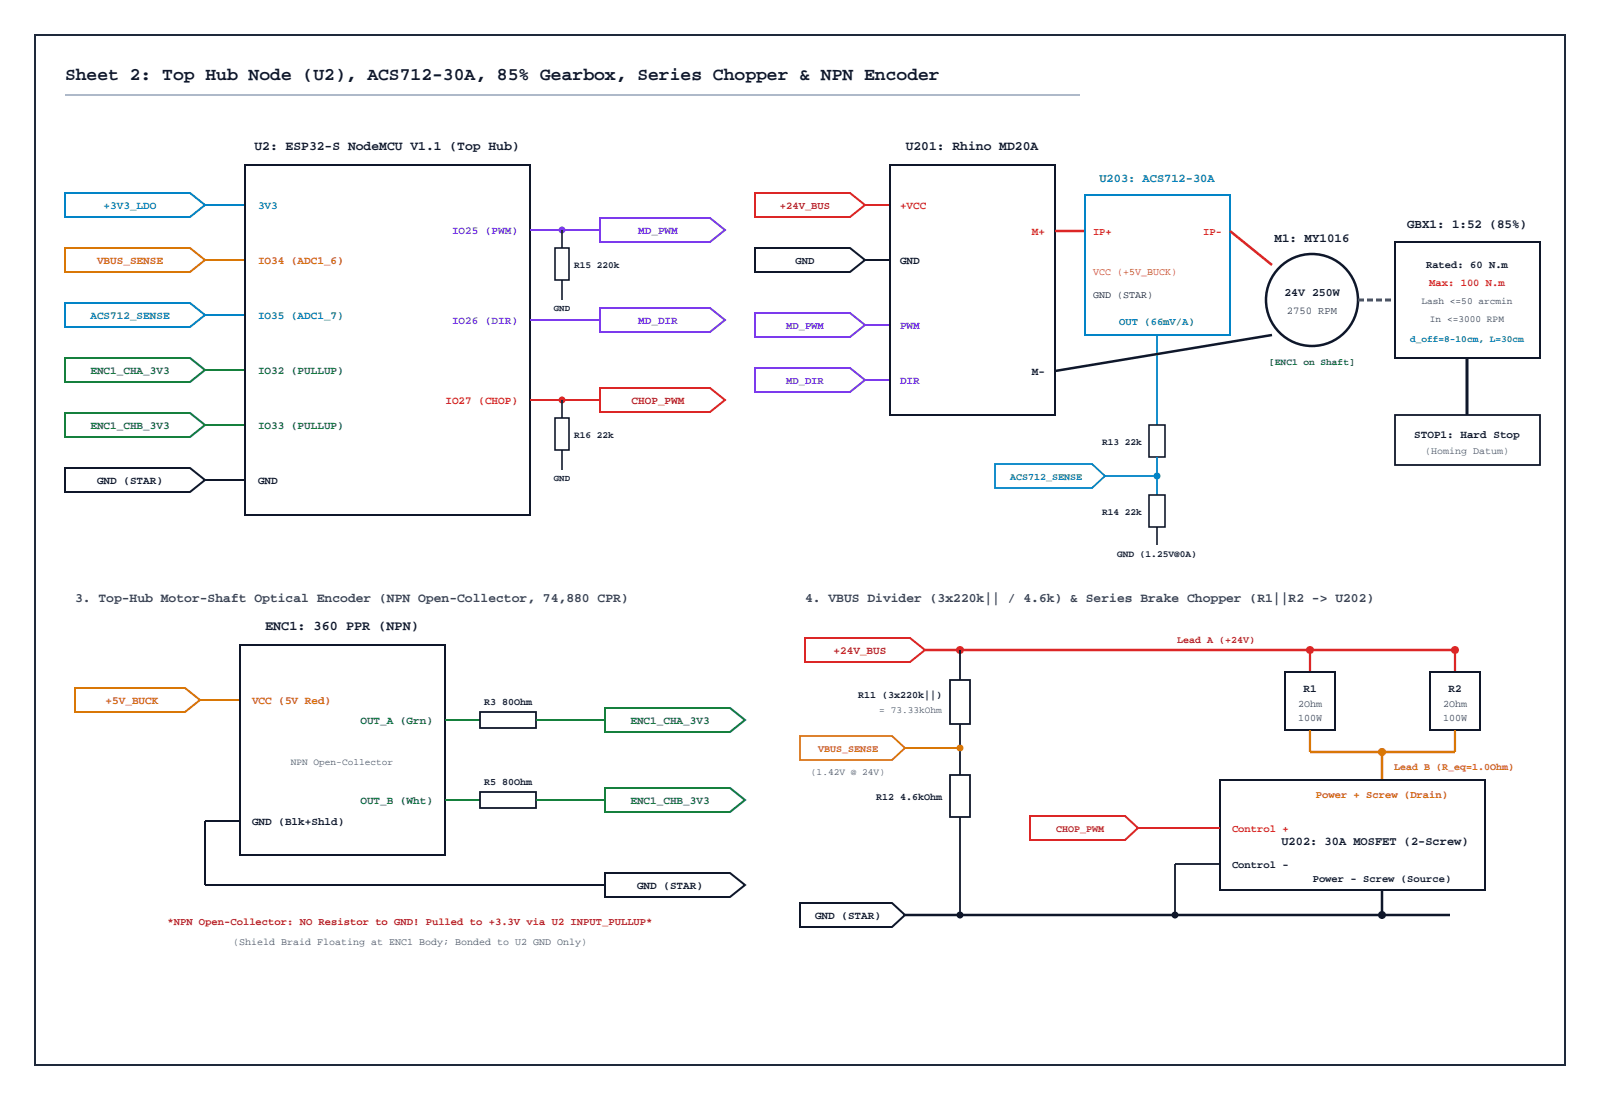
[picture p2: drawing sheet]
<svg xmlns="http://www.w3.org/2000/svg" width="564mm" height="388mm" viewBox="0 0 564 388" stroke-linecap="round" stroke-linejoin="round" font-family="sans-serif">
<path d="M12.3 12.3h539.8v363.4h-539.8z" fill="none" stroke="#1e293b" stroke-width=".71" stroke-linecap="butt"/>
<path d="M22.9 33.5h358.1" fill="none" stroke="#94a3b8" stroke-width=".53"/>
<path d="M22.9 68.1h44.1l5.3 4.2-5.3 4.3h-44.1z" fill="#fff" stroke="#0284c7" stroke-width=".71" stroke-linecap="butt"/>
<path d="M72.3 72.3h14.1" fill="none" stroke="#0284c7" stroke-width=".71" stroke-linecap="butt"/>
<path d="M22.9 87.5h44.1l5.3 4.2-5.3 4.3h-44.1z" fill="#fff" stroke="#d97706" stroke-width=".71" stroke-linecap="butt"/>
<path d="M72.3 91.7h14.1" fill="none" stroke="#d97706" stroke-width=".71" stroke-linecap="butt"/>
<path d="M22.9 106.9h44.1l5.3 4.2-5.3 4.3h-44.1z" fill="#fff" stroke="#0284c7" stroke-width=".71" stroke-linecap="butt"/>
<path d="M72.3 111.1h14.1" fill="none" stroke="#0284c7" stroke-width=".71" stroke-linecap="butt"/>
<path d="M22.9 126.3h44.1l5.3 4.2-5.3 4.3h-44.1z" fill="#fff" stroke="#15803d" stroke-width=".71" stroke-linecap="butt"/>
<path d="M72.3 130.5h14.1" fill="none" stroke="#15803d" stroke-width=".71" stroke-linecap="butt"/>
<path d="M22.9 145.7h44.1l5.3 4.2-5.3 4.3h-44.1z" fill="#fff" stroke="#15803d" stroke-width=".71" stroke-linecap="butt"/>
<path d="M72.3 149.9h14.1" fill="none" stroke="#15803d" stroke-width=".71" stroke-linecap="butt"/>
<path d="M22.9 165.1h44.1l5.3 4.2-5.3 4.3h-44.1z" fill="#fff" stroke="#0f172a" stroke-width=".71" stroke-linecap="butt"/>
<path d="M72.3 169.3h14.1" fill="none" stroke="#0f172a" stroke-width=".71" stroke-linecap="butt"/>
<path d="M86.4 58.2h100.6v123.5h-100.6z" fill="#fff" stroke="#0f172a" stroke-width=".71" stroke-linecap="butt"/>
<path d="M187 81.1h24.7" fill="none" stroke="#7c3aed" stroke-width=".71" stroke-linecap="butt"/>
<circle cx="198.3" cy="81.1" r="1.23" fill="#7c3aed"/>
<path d="M198.3 81.1v6.4" fill="none" stroke="#0f172a" stroke-width=".56"/>
<path d="M195.8 87.5h4.9v11.3h-4.9z" fill="#fff" stroke="#0f172a" stroke-width=".56"/>
<path d="M198.3 98.8v7" fill="none" stroke="#0f172a" stroke-width=".56"/>
<path d="M211.7 76.9h38.8l5.3 4.2-5.3 4.3h-38.8z" fill="#fff" stroke="#7c3aed" stroke-width=".71" stroke-linecap="butt"/>
<path d="M187 112.9h24.7" fill="none" stroke="#7c3aed" stroke-width=".71" stroke-linecap="butt"/>
<path d="M211.7 108.7h38.8l5.3 4.2-5.3 4.2h-38.8z" fill="#fff" stroke="#7c3aed" stroke-width=".71" stroke-linecap="butt"/>
<path d="M187 141.1h24.7" fill="none" stroke="#dc2626" stroke-width=".71" stroke-linecap="butt"/>
<circle cx="198.3" cy="141.1" r="1.23" fill="#dc2626"/>
<path d="M198.3 141.1v6.4" fill="none" stroke="#0f172a" stroke-width=".56"/>
<path d="M195.8 147.5h4.9v11.3h-4.9z" fill="#fff" stroke="#0f172a" stroke-width=".56"/>
<path d="M198.3 158.8v7" fill="none" stroke="#0f172a" stroke-width=".56"/>
<g fill="#fff" stroke="#dc2626" stroke-width=".71" stroke-linecap="butt">
<path d="M211.7 136.9h38.8l5.3 4.2-5.3 4.2h-38.8z"/>
<path d="M266.3 68.1h33.6l5.3 4.2-5.3 4.3h-33.6z"/>
</g>
<path d="M305.2 72.3h8.8" fill="none" stroke="#dc2626" stroke-width=".71" stroke-linecap="butt"/>
<path d="M266.3 87.5h33.6l5.3 4.2-5.3 4.3h-33.6z" fill="#fff" stroke="#0f172a" stroke-width=".71" stroke-linecap="butt"/>
<path d="M305.2 91.7h8.8" fill="none" stroke="#0f172a" stroke-width=".71" stroke-linecap="butt"/>
<path d="M266.3 110.4h33.6l5.3 4.3-5.3 4.2h-33.6z" fill="#fff" stroke="#7c3aed" stroke-width=".71" stroke-linecap="butt"/>
<path d="M305.2 114.7h8.8" fill="none" stroke="#7c3aed" stroke-width=".71" stroke-linecap="butt"/>
<path d="M266.3 129.8h33.6l5.3 4.3-5.3 4.2h-33.6z" fill="#fff" stroke="#7c3aed" stroke-width=".71" stroke-linecap="butt"/>
<path d="M305.2 134.1h8.8" fill="none" stroke="#7c3aed" stroke-width=".71" stroke-linecap="butt"/>
<path d="M314 58.2h58.2v88.2h-58.2z" fill="#fff" stroke="#0f172a" stroke-width=".71" stroke-linecap="butt"/>
<path d="M372.2 81.5h10.6" fill="none" stroke="#dc2626" stroke-width=".88" stroke-linecap="butt"/>
<path d="M382.8 68.8h51.1v49.4h-51.1z" fill="#fff" stroke="#0284c7" stroke-width=".71" stroke-linecap="butt"/>
<path d="M408.2 118.2v31.7" fill="none" stroke="#0284c7" stroke-width=".63" stroke-linecap="butt"/>
<path d="M405.3 149.9h5.7v11.3h-5.7z" fill="#fff" stroke="#0f172a" stroke-width=".56"/>
<path d="M408.2 161.2v13.4" fill="none" stroke="#0284c7" stroke-width=".63" stroke-linecap="butt"/>
<circle cx="408.2" cy="167.9" r="1.23" fill="#0284c7"/>
<path d="M389.8 167.9h18.4" fill="none" stroke="#0284c7" stroke-width=".63" stroke-linecap="butt"/>
<path d="M351 163.7h34.2l4.6 4.2-4.6 4.3h-34.2z" fill="#fff" stroke="#0284c7" stroke-width=".63" stroke-linecap="butt"/>
<path d="M405.3 174.6h5.7v11.3h-5.7z" fill="#fff" stroke="#0f172a" stroke-width=".56"/>
<path d="M408.2 185.9v6.4" fill="none" stroke="#0f172a" stroke-width=".56"/>
<path d="M433.9 81.5l14.8 12" fill="none" stroke="#dc2626" stroke-width=".88" stroke-linecap="butt"/>
<path d="M448.7 118.2l-76.5 12.7" fill="none" stroke="#0f172a" stroke-width=".88" stroke-linecap="butt"/>
<circle cx="462.8" cy="105.8" r="16.2" fill="#fff" stroke="#0f172a" stroke-width=".88" stroke-linecap="butt"/>
<path d="M479.1 105.8h13" fill="none" stroke="#475569" stroke-width="1.1" stroke-dasharray="2.1 1.1" stroke-linecap="butt"/>
<path d="M492.1 85.4h51.2v40.9h-51.2z" fill="#fff" stroke="#0f172a" stroke-width=".71" stroke-linecap="butt"/>
<path d="M517.5 126.3v20.1" fill="none" stroke="#0f172a" stroke-width="1.1" stroke-linecap="butt"/>
<path d="M492.1 146.4h51.2v17.6h-51.2z" fill="#fff" stroke="#0f172a" stroke-width=".63" stroke-linecap="butt"/>
<path d="M26.5 242.7h38.8l5.3 4.2-5.3 4.3h-38.8z" fill="#fff" stroke="#d97706" stroke-width=".71" stroke-linecap="butt"/>
<path d="M70.6 246.9h14.1" fill="none" stroke="#d97706" stroke-width=".71" stroke-linecap="butt"/>
<path d="M84.7 227.5h72.3v74.1h-72.3z" fill="#fff" stroke="#0f172a" stroke-width=".71" stroke-linecap="butt"/>
<path d="M157 254h12.3" fill="none" stroke="#15803d" stroke-width=".71" stroke-linecap="butt"/>
<path d="M169.3 251.2h19.8v5.6h-19.8z" fill="#fff" stroke="#0f172a" stroke-width=".63" stroke-linecap="butt"/>
<path d="M189.1 254h24.3" fill="none" stroke="#15803d" stroke-width=".71" stroke-linecap="butt"/>
<path d="M213.4 249.8h44.1l5.3 4.2-5.3 4.2h-44.1z" fill="#fff" stroke="#15803d" stroke-width=".71" stroke-linecap="butt"/>
<path d="M157 282.2h12.3" fill="none" stroke="#15803d" stroke-width=".71" stroke-linecap="butt"/>
<path d="M169.3 279.4h19.8v5.6h-19.8z" fill="#fff" stroke="#0f172a" stroke-width=".63" stroke-linecap="butt"/>
<path d="M189.1 282.2h24.3" fill="none" stroke="#15803d" stroke-width=".71" stroke-linecap="butt"/>
<path d="M213.4 278h44.1l5.3 4.2-5.3 4.3h-44.1z" fill="#fff" stroke="#15803d" stroke-width=".71" stroke-linecap="butt"/>
<path d="M84.7 289.6h-12.4v22.6h141.1" fill="none" stroke="#0f172a" stroke-width=".71" stroke-linecap="butt"/>
<path d="M213.4 308h44.1l5.3 4.2-5.3 4.2h-44.1z" fill="#fff" stroke="#0f172a" stroke-width=".71" stroke-linecap="butt"/>
<path d="M284 225.1h37l5.3 4.2-5.3 4.2h-37z" fill="#fff" stroke="#dc2626" stroke-width=".71" stroke-linecap="butt"/>
<path d="M326.3 229.3h187" fill="none" stroke="#dc2626" stroke-width=".88" stroke-linecap="butt"/>
<circle cx="338.7" cy="229.3" r="1.41" fill="#dc2626"/>
<path d="M338.7 229.3v10.6" fill="none" stroke="#0f172a" stroke-width=".63" stroke-linecap="butt"/>
<path d="M335.1 239.9h7.1v15.5h-7.1z" fill="#fff" stroke="#0f172a" stroke-width=".63" stroke-linecap="butt"/>
<path d="M338.7 255.4v18" fill="none" stroke="#0f172a" stroke-width=".63" stroke-linecap="butt"/>
<circle cx="338.7" cy="263.9" r="1.23" fill="#d97706"/>
<path d="M319.3 263.9h19.4" fill="none" stroke="#d97706" stroke-width=".71" stroke-linecap="butt"/>
<path d="M282.2 259.6h32.5l4.6 4.3-4.6 4.2h-32.5z" fill="#fff" stroke="#d97706" stroke-width=".63" stroke-linecap="butt"/>
<path d="M335.1 273.4h7.1v14.8h-7.1z" fill="#fff" stroke="#0f172a" stroke-width=".63" stroke-linecap="butt"/>
<path d="M338.7 288.2v34.6" fill="none" stroke="#0f172a" stroke-width=".63" stroke-linecap="butt"/>
<circle cx="338.7" cy="322.8" r="1.23" fill="#0f172a"/>
<g fill="#dc2626">
<circle cx="462.1" cy="229.3" r="1.41"/>
<circle cx="513.3" cy="229.3" r="1.41"/>
</g>
<path d="M462.1 229.3v7.8" fill="none" stroke="#dc2626" stroke-width=".78" stroke-linecap="butt"/>
<path d="M453.3 237.1h17.7v20.4h-17.7z" fill="#fff" stroke="#0f172a" stroke-width=".71" stroke-linecap="butt"/>
<path d="M462.1 257.5v7.8" fill="none" stroke="#d97706" stroke-width=".78" stroke-linecap="butt"/>
<path d="M513.3 229.3v7.8" fill="none" stroke="#dc2626" stroke-width=".78" stroke-linecap="butt"/>
<path d="M504.5 237.1h17.6v20.4h-17.6z" fill="#fff" stroke="#0f172a" stroke-width=".71" stroke-linecap="butt"/>
<path d="M513.3 257.5v7.8" fill="none" stroke="#d97706" stroke-width=".78" stroke-linecap="butt"/>
<path d="M462.1 265.3h51.2" fill="none" stroke="#d97706" stroke-width=".88" stroke-linecap="butt"/>
<circle cx="487.5" cy="265.3" r="1.41" fill="#d97706"/>
<path d="M487.5 265.3v9.9" fill="none" stroke="#d97706" stroke-width=".88" stroke-linecap="butt"/>
<path d="M430.4 275.2h93.5v38.8h-93.5z" fill="#fff" stroke="#0f172a" stroke-width=".71" stroke-linecap="butt"/>
<path d="M363.4 287.9h33.5l4.6 4.2-4.6 4.2h-33.5z" fill="#fff" stroke="#dc2626" stroke-width=".71" stroke-linecap="butt"/>
<path d="M401.5 292.1h28.9" fill="none" stroke="#dc2626" stroke-width=".71" stroke-linecap="butt"/>
<path d="M430.4 304.8h-15.9v18" fill="none" stroke="#0f172a" stroke-width=".63" stroke-linecap="butt"/>
<circle cx="414.5" cy="322.8" r="1.23" fill="#0f172a"/>
<path d="M487.5 314v8.8" fill="none" stroke="#0f172a" stroke-width=".88" stroke-linecap="butt"/>
<circle cx="487.5" cy="322.8" r="1.41" fill="#0f172a"/>
<path d="M319.3 322.8h192.2" fill="none" stroke="#0f172a" stroke-width=".88" stroke-linecap="butt"/>
<path d="M282.2 318.6h32.5l4.6 4.2-4.6 4.2h-32.5z" fill="#fff" stroke="#0f172a" stroke-width=".71" stroke-linecap="butt"/>
<text font-size="6.3" fill="#0f172a" x="22.9" y="28.2">Sheet 2: Top Hub Node (U2), ACS712-30A, 85% Gearbox, Series Chopper &amp; NPN Encoder</text>
<text font-size="4.8" fill="#0f172a" x="93.5" y="222.2">ENC1: 360 PPR (NPN)</text>
<g font-size="4.6" fill="#0f172a">
<text x="89.7" y="52.9">U2: ESP32-S NodeMCU V1.1 (Top Hub)</text>
<text x="319.5" y="52.9">U201: Rhino MD20A</text>
</g>
<g font-size="4.6" fill="#334155">
<text x="26.5" y="212.4">3. Top-Hub Motor-Shaft Optical Encoder (NPN Open-Collector, 74,880 CPR)</text>
<text x="284" y="212.4">4. VBUS Divider (3x220k|| / 4.6k) &amp; Series Brake Chopper (R1||R2 -&gt; U202)</text>
</g>
<g font-size="4.4" fill="#0f172a">
<text x="496.4" y="80.4">GBX1: 1:52 (85%)</text>
<text x="449.6" y="85.4">M1: MY1016</text>
</g>
<text font-size="4.2" fill="#0369a1" x="387.8" y="64.2">U203: ACS712-30A</text>
<text font-size="4.2" fill="#0f172a" x="452" y="298.1">U202: 30A MOSFET (2-Screw)</text>
<text font-size="4.1" fill="#0f172a" x="453.1" y="104.4">24V 250W</text>
<g font-size="3.9" fill="#0284c7">
<text x="36.5" y="73.7">+3V3_LDO</text>
<text x="91" y="73.7">3V3</text>
</g>
<g font-size="3.9" fill="#dc2626">
<text x="317.5" y="73.7">+VCC</text>
<text x="364" y="82.9">M+</text>
<text x="157.1" y="142.5">IO27 (CHOP)</text>
</g>
<g font-size="3.9" fill="#7c3aed">
<text x="159.5" y="82.6">IO25 (PWM)</text>
<text x="159.5" y="114.3">IO26 (DIR)</text>
</g>
<g font-size="3.9" fill="#6d28d9">
<text x="225.1" y="82.6">MD_PWM</text>
<text x="225.1" y="114.3">MD_DIR</text>
<text x="317.5" y="116.1">PWM</text>
<text x="317.5" y="135.5">DIR</text>
</g>
<g font-size="3.9" fill="#b45309">
<text x="34.2" y="93.1">VBUS_SENSE</text>
<text x="91" y="93.1">IO34 (ADC1_6)</text>
<text x="37.3" y="248.4">+5V_BUCK</text>
<text x="88.9" y="248.4">VCC (5V Red)</text>
</g>
<g font-size="3.9" fill="#0f172a">
<text x="317.5" y="93.1">GND</text>
<text x="364" y="132.3">M-</text>
<text x="498.9" y="154.5">STOP1: Hard Stop</text>
<text x="34.2" y="170.7">GND (STAR)</text>
<text x="91" y="170.7">GND</text>
<text x="459.8" y="244.1">R1</text>
<text x="511" y="244.1">R2</text>
<text x="88.9" y="291">GND (Blk+Shld)</text>
<text x="224.7" y="313.6">GND (STAR)</text>
<text x="287.5" y="324.2">GND (STAR)</text>
</g>
<g font-size="3.9" fill="#0369a1">
<text x="31.9" y="112.5">ACS712_SENSE</text>
<text x="91" y="112.5">IO35 (ADC1_7)</text>
</g>
<g font-size="3.9" fill="#166534">
<text x="31.9" y="131.9">ENC1_CHA_3V3</text>
<text x="91" y="131.9">IO32 (PULLUP)</text>
<text x="31.9" y="151.3">ENC1_CHB_3V3</text>
<text x="91" y="151.3">IO33 (PULLUP)</text>
<text x="127.1" y="255.4">OUT_A (Grn)</text>
<text x="222.4" y="255.4">ENC1_CHA_3V3</text>
<text x="127.1" y="283.6">OUT_B (Wht)</text>
<text x="222.4" y="283.6">ENC1_CHB_3V3</text>
</g>
<g font-size="3.9" fill="#b91c1c">
<text x="222.8" y="142.5">CHOP_PWM</text>
<text x="294.1" y="230.7">+24V_BUS</text>
</g>
<g font-size="3.7" fill="#b91c1c">
<text x="275.1" y="73.7">+24V_BUS</text>
<text x="59.1" y="326.3">*NPN Open-Collector: NO Resistor to GND! Pulled to +3.3V via U2 INPUT_PULLUP*</text>
</g>
<g font-size="3.7" fill="#dc2626">
<text x="385.6" y="82.9">IP+</text>
<text x="424.4" y="82.9">IP-</text>
<text x="504.2" y="100.9">Max: 100 N.m</text>
<text x="434.6" y="293.5">Control +</text>
</g>
<g font-size="3.7" fill="#0f172a">
<text x="280.7" y="93.1">GND</text>
<text x="503.1" y="94.5">Rated: 60 N.m</text>
<text x="434.6" y="306.2">Control -</text>
<text x="463.1" y="311.1">Power - Screw (Source)</text>
</g>
<text font-size="3.7" fill="#334155" x="454" y="110.8">2750 RPM</text>
<g font-size="3.7" fill="#6d28d9">
<text x="277.3" y="116.1">MD_PWM</text>
<text x="277.3" y="135.5">MD_DIR</text>
</g>
<text font-size="3.7" fill="#0369a1" x="394.8" y="114.7">OUT (66mV/A)</text>
<text font-size="3.7" fill="#b45309" x="464.2" y="281.5">Power + Screw (Drain)</text>
<g font-size="3.5" fill="#b45309">
<text x="385.6" y="97">VCC (+5V_BUCK)</text>
<text x="288.6" y="265.3">VBUS_SENSE</text>
<text x="491.8" y="271.6">Lead B (R_eq=1.0Ohm)</text>
</g>
<g font-size="3.5" fill="#0f172a">
<text x="385.6" y="105.1">GND (STAR)</text>
<text x="170.7" y="248.7">R3 80Ohm</text>
<text x="302.7" y="246.2">R11 (3x220k||)</text>
<text x="170.7" y="276.9">R5 80Ohm</text>
<text x="309" y="282.2">R12 4.6kOhm</text>
</g>
<g font-size="3.5" fill="#475569">
<text x="502.7" y="160.2">(Homing Datum)</text>
<text x="82.2" y="333.4">(Shield Braid Floating at ENC1 Body; Bonded to U2 GND Only)</text>
</g>
<text font-size="3.5" fill="#0369a1" x="356.3" y="169.3">ACS712_SENSE</text>
<g font-size="3.5" fill="#b91c1c">
<text x="415.2" y="226.8">Lead A (+24V)</text>
<text x="372.5" y="293.5">CHOP_PWM</text>
</g>
<g font-size="3.5" fill="#334155">
<text x="457.9" y="249.4">2Ohm</text>
<text x="509.1" y="249.4">2Ohm</text>
<text x="457.9" y="254.4">100W</text>
<text x="509.1" y="254.4">100W</text>
</g>
<g font-size="3.4" fill="#0f172a">
<text x="202.5" y="94.5">R15 220k</text>
<text x="202.5" y="154.5">R16 22k</text>
<text x="388.8" y="157">R13 22k</text>
<text x="388.8" y="181.7">R14 22k</text>
<text x="394.1" y="196.5">GND (1.25V@0A)</text>
</g>
<g font-size="3.4" fill="#334155">
<text x="501.4" y="107.2">Lash &lt;=50 arcmin</text>
<text x="504.5" y="113.6">In &lt;=3000 RPM</text>
</g>
<text font-size="3.4" fill="#0369a1" x="497.4" y="120.7">d_off=8-10cm, L=30cm</text>
<text font-size="3.4" fill="#166534" x="447.8" y="128.8">[ENC1 on Shaft]</text>
<g font-size="3.4" fill="#475569">
<text x="310.2" y="251.5">= 73.33kOhm</text>
<text x="102.6" y="269.9">NPN Open-Collector</text>
<text x="286.1" y="273.4">(1.42V @ 24V)</text>
</g>
<g font-size="3.2" fill="#0f172a">
<text x="195.4" y="109.7">GND</text>
<text x="195.4" y="169.7">GND</text>
</g>
</svg>
